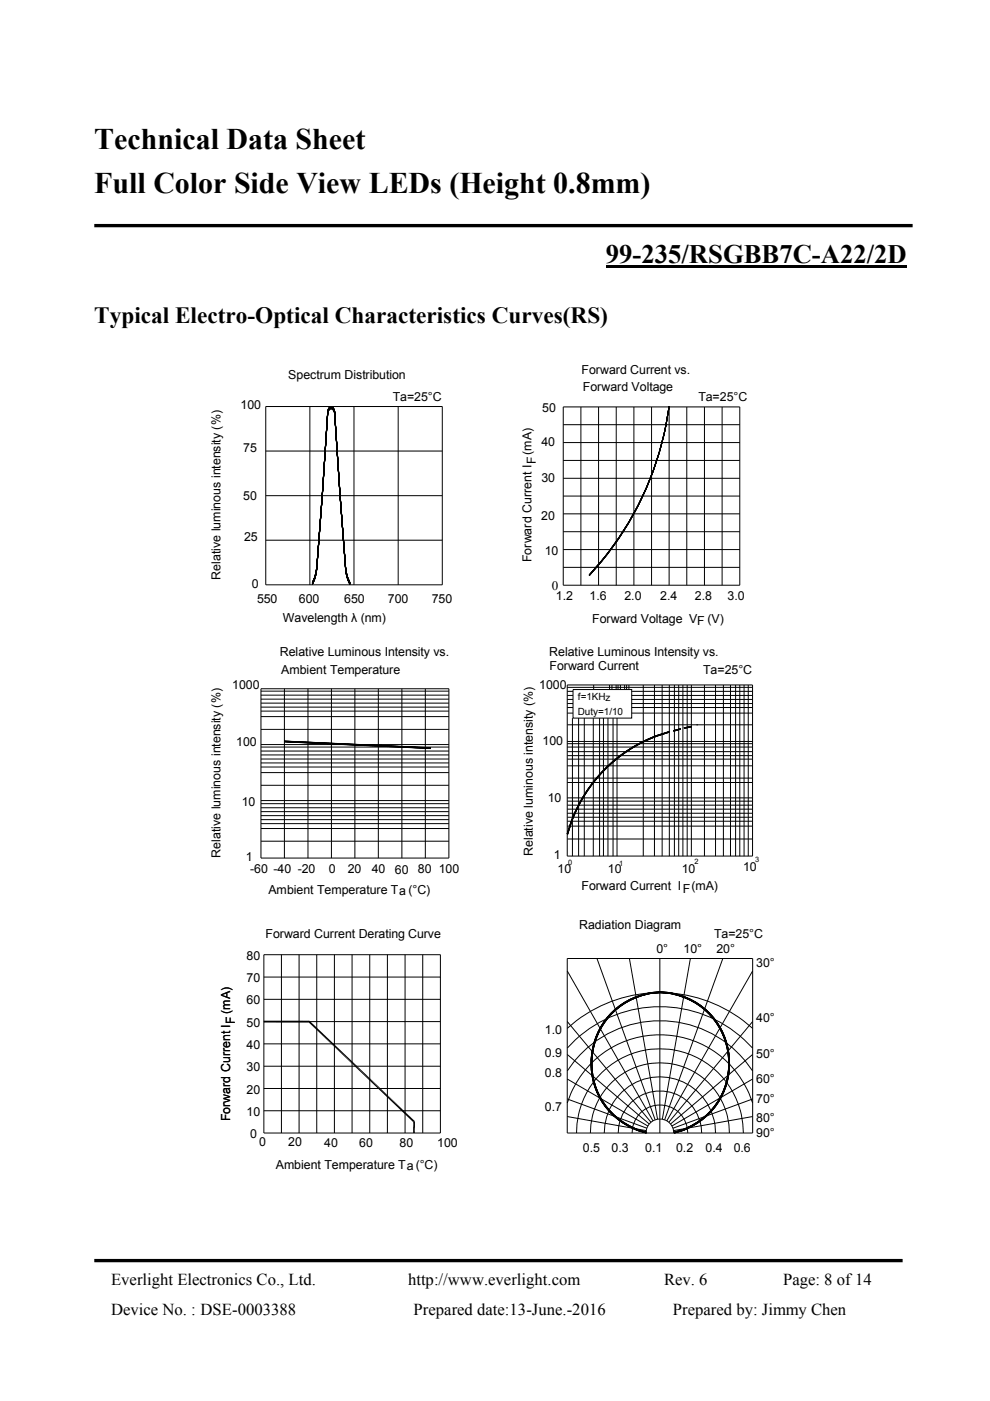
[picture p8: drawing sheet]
<svg xmlns="http://www.w3.org/2000/svg" width="210mm" height="297mm" viewBox="0 0 210 297" stroke-linecap="round" stroke-linejoin="round" font-family="sans-serif">
<path d="M128.5 56.3h63.8v.5h-63.8z" fill="#000"/>
<path d="M20 47.8h173.6M20 267.3h171.5" fill="none" stroke="#000" stroke-width=".71" stroke-linecap="butt"/>
<g fill="none" stroke="#000" stroke-width=".21">
<path d="M56.4 95.6h37.4M56.4 86.2h37.4v37.8h-37.4zM65.7 86.2v37.8M69.5 87.5a1.13 1.13 0 0 1 .8-1.3 1.31 1.31 0 0 1 .7 1.3M69.5 87.5a1.11 1.11 0 0 1 .9-1.2 1.35 1.35 0 0 1 .6 1.2M69.5 87.6a1.24 1.24 0 0 1 .7-1.3 1.19 1.19 0 0 1 .8 1.3M69.5 87.6a1.2 1.2 0 0 1 .7-1.3 1.21 1.21 0 0 1 .8 1.3M69.5 87.7a1.15 1.15 0 0 1 .8-1.3 1.34 1.34 0 0 1 .7 1.3M69.5 87.7a1.24 1.24 0 0 1 .7-1.3 1.18 1.18 0 0 1 .8 1.3M69.5 87.7a1.22 1.22 0 0 1 .7-1.3 1.22 1.22 0 0 1 .8 1.3M69.5 87.7a1.24 1.24 0 0 1 .7-1.3 1.19 1.19 0 0 1 .8 1.3M69.5 87.8a1.2 1.2 0 0 1 .7-1.3 1.2 1.2 0 0 1 .8 1.3"/>
<path d="M69.5 87.8a1.14 1.14 0 0 1 .8-1.3 1.33 1.33 0 0 1 .7 1.3M69.5 87.8a1.2 1.2 0 0 1 .7-1.3 1.21 1.21 0 0 1 .8 1.3M69.5 87.9a1.13 1.13 0 0 1 .8-1.3 1.31 1.31 0 0 1 .7 1.3M69.5 87.9a1.11 1.11 0 0 1 .9-1.3 1.35 1.35 0 0 1 .6 1.3M69.5 87.9a1.16 1.16 0 0 1 .8-1.3 1.35 1.35 0 0 1 .7 1.3M69.5 88a1.2 1.2 0 0 1 .7-1.4 1.21 1.21 0 0 1 .8 1.4M69.5 88a1.2 1.2 0 0 1 .7-1.3 1.21 1.21 0 0 1 .8 1.3M69.5 87.5l-2.3 32.8-.2 1.1-.7 2.1 .7-2.1 .2-1.1M69.5 87.5l-2.3 32.8M69.5 87.6l-2.3 32.7M69.5 87.6l-2.3 32.8M69.5 87.7l-2.3 32.7"/>
<path d="M69.5 87.7l-2.3 32.8M69.5 87.8l-2.3 32.7M69.5 87.8l-2.3 32.8M69.5 87.9l-2.3 32.7M69.5 87.9l-2.3 32.8M69.5 88l-2.3 32.7M69.5 88l-2.3 32.7-.2 1.1-.7 2.2M71 87.5l2.3 32.8 .5 2.2 .4 1-.4-1-.5-2.2zM71 87.6l2.3 32.7 .5 2.3 .4 1-.4-1-.5-2.3zM71 87.6l2.3 32.8 .5 2.2 .4 1-.4-1-.5-2.2zM71 87.7l2.3 32.7 .5 2.3 .4 1-.4-1-.5-2.3zM71 87.7l2.3 32.8 .5 2.2 .4 1-.4-1-.5-2.2z"/>
<path d="M71 87.8l2.3 32.7 .5 2.2 .4 1.1M71 87.8l2.3 32.8 .5 2.2 .4 1M71 87.8l2.3 32.8 .5 2.2 .4 1-.4-1-.5-2.2zM71 87.9l2.3 32.7 .5 2.3 .4 1-.4-1-.5-2.2zM71 87.9l2.3 32.8 .5 2.2 .4 1.1-.4-1.1-.5-2.2zM75.1 86.2v37.8M84.5 86.2v37.8M119.5 90h37.4M119.5 97.6h37.4M119.5 86.3h37.4v37.8h-37.4zM119.5 93.8h37.4M123.2 86.3v37.8"/>
<path d="M127 86.3v37.8M130.7 86.3v37.8M134.5 86.3v37.8M138.2 86.3v37.8M141.9 86.3v37.8M141.9 86.1a65.5 65.5 0 0 1-16.9 35.8M141.9 86.1a65.3 65.3 0 0 1-16.9 35.8 65.6 65.6 0 0 0 16.9-35.8zM141.9 86.2a65.5 65.5 0 0 1-16.9 35.8M141.9 86.2a65.6 65.6 0 0 1-16.9 35.8M141.9 86.3a65.5 65.5 0 0 1-16.9 35.7M141.9 86.3a65.6 65.6 0 0 1-16.9 35.8M145.7 86.3v37.8"/>
<path d="M149.4 86.3v37.8M153.2 86.3v37.8M56.4 114.5h37.4M56.4 105.1h37.4M119.5 105.2h37.4M119.5 112.7h37.4M119.5 101.4h37.4M119.5 108.9h37.4M119.5 116.5h37.4M67.2 120.3l-.2 1.2-.7 2.1 .7-2.1zM67.2 120.4l-.2 1.1-.7 2.1 .7-2.1 .2-1.1M67.2 120.4l-.2 1.2-.7 2.1 .7-2.1z"/>
<path d="M67.2 120.5l-.2 1.1-.7 2.1M67.2 120.5l-.2 1.1-.7 2.2M67.2 120.5l-.2 1.2-.7 2.1M67.2 120.6l-.2 1.1-.7 2.1M67.2 120.6l-.2 1.1-.7 2.2M67.2 120.6l-.2 1.2-.7 2.1M67.2 120.6l-.2 1.2-.7 2.1 .7-2.1 .2-1.1M67.2 120.7l-.2 1.1-.7 2.2M67.2 120.5l2.3-32.7a1.2 1.2 0 0 1 .7-1.3 1.2 1.2 0 0 1 .8 1.3l2.3 32.7 .5 2.3 .4 1M119.5 120.3h37.4M55.4 146h39.8v35.9h-39.8zM55.4 146.5h39.8"/>
<path d="M55.4 147.4h39.8M55.4 148.2h39.8M55.4 149.1h39.8M55.4 149.9h39.8M55.4 150.8h39.8M55.4 158.4h39.8M55.4 159.2h39.8M55.4 154.6h39.8M55.4 151.9h39.8M55.4 157.9h39.8M60.3 146v35.9M60.3 157.1l31.1 1.5"/>
<path d="M60.3 157.1l31.1 1.6M60.3 157.3l31.1 1.4M65.3 146v35.9M70.3 146v35.9M75.3 146v35.9M80.2 146v35.9M85.2 146v35.9M90.2 146v35.9M120.3 146.6h1.2M120.3 145.2h39.3v36.3h-39.3zM120.3 147.4h1.2M120.3 148.3h1.2"/>
<path d="M120.3 149.2h1.2M120.3 150h1.2M120.3 151.2h1.2M120.3 157.2h39.3M120.3 145.7h39.3M120.3 158.4h39.3M120.3 157.7h39.3M120.3 159.4h39.3M121.4 152.3v29.2M121.5 146.2h12.5v6.1h-12.5zM122.7 152.3v29.2M123.9 152.3v29.2"/>
<path d="M125.8 152.3v29.2M125.9 145.2v1M127.2 152.3v29.2M128 152.3v29.2M128.9 152.3v29.2M129.3 145.2v1M129.8 145.2v1M130 152.3v29.2M130.7 145.2v1M130.9 152.3v29.2M131.1 145.2v1M131.6 145.2v1"/>
<path d="M132.5 145.2v1M132.9 145.2v1M133.4 145.2v1M134 146.6h25.6M134 147.4h25.6M134 148.3h25.6M134 149.2h25.6M134 150h25.6M134 151.2h25.6M136.4 145.2v36.3M138.8 145.2v36.3M140.4 145.2v36.3"/>
<path d="M142 145.2v36.3M142 155.2a30.9 30.9 0 0 0-21.7 21.7M142 155.1a30.8 30.8 0 0 0-21.7 21.7 30.7 30.7 0 0 1 21.7-21.7 30.8 30.8 0 0 0-21.7 21.7M142 155.2a30.9 30.9 0 0 0-21.6 21.7 30.8 30.8 0 0 1 21.6-21.7M142.9 155l1.5-.4-1.5 .4M143 145.2v36.3M144 145.2v36.3M144.4 154.5l-1.6 .4M144.8 145.2v36.3M145.1 154.3l1.5-.3-1.5 .4M145.8 145.2v36.3M146.6 145.2v36.3"/>
<path d="M146.6 154.1l-1.5 .3M149.4 145.2v36.3M151.8 145.2v36.3M153.4 145.2v36.3M154.9 145.2v36.3M156 145.2v36.3M156.9 145.2v36.3M157.8 145.2v36.3M158.7 145.2v36.3M159.6 153.7h-39.3M55.4 170.4h39.8M55.4 171.3h39.8"/>
<path d="M55.4 172.1h39.8M55.4 172.9h39.8M55.4 173.8h39.8M55.4 174.6h39.8M55.4 178.4h39.8M55.4 175.7h39.8M55.4 169.7h39.8M55.4 160.1h39.8M55.4 160.9h39.8M55.4 161.8h39.8M55.4 162.6h39.8M55.4 166.5h39.8"/>
<path d="M55.4 163.8h39.8M120.3 169.2h39.3M120.3 175.2h39.3M120.3 177.9h39.3M120.3 174.1h39.3M120.3 173.3h39.3M120.3 172.4h39.3M120.3 171.6h39.3M120.3 170.7h39.3M120.3 169.9h39.3M120.3 165.9h39.3M120.3 161h39.3"/>
<path d="M120.3 160.2h39.3M120.3 165h39.3M120.3 162.4h39.3M128.3 163.2a30.4 30.4 0 0 1 13.7-8 30.8 30.8 0 0 0-21.6 21.7 30.9 30.9 0 0 1 7.9-13.7zM56 216.6h37.4M56 211.9h37.4M56 207.2h37.4M56 202.4h37.4v37.8h-37.4zM59.7 202.4v37.8M63.4 202.4v37.8M67.2 202.4v37.8M70.9 202.4v37.8"/>
<path d="M74.7 202.4v37.8M78.4 202.4v37.8M82.2 202.4v37.8M85.9 202.4v37.8M89.7 202.4v37.8M120.3 203.2h39.3v37h-39.3zM120.3 216.6l17.8 21.3M120.3 205.8l18.2 31.8M120.3 218a29.3 29.3 0 0 1 39.3 0M126.6 203.2l12.4 34.2M129.7 214.8a14.5 14.5 0 0 1 24.5 7.5 15 15 0 0 1-11.3 17.9 2.95 2.95 0 0 0-2.9-3 2.95 2.95 0 0 0-3 3 15.1 15.1 0 0 1-7.3-25.4zM133.5 203.2l6 34.1"/>
<path d="M140 203.2v37M146.4 203.2l-5.9 34.1M153.3 203.2l-12.3 34.2M159.6 205.8l-18.2 31.8M159.6 216.6l-17.7 21.3M56 235.5h37.4M56 230.8h37.4M56 226.1h37.4M56 221.3h37.4M120.3 223.6l17.4 14.7M120.3 233l16.9 6.2M120.3 236.7l16.8 3"/>
<path d="M120.3 233.9a20.6 20.6 0 0 1 19.7-14.5 20.6 20.6 0 0 1 19.6 14.5M120.3 227.1a23.5 23.5 0 0 1 39.3 0M120.3 222.2a26.4 26.4 0 0 1 39.3 0M120.3 228.8l17.1 9.9M159.6 228.8l-17.1 9.9M159.6 233l-16.9 6.2M159.6 223.6l-17.4 14.7M159.6 236.7l-16.7 3M122.3 240.2a17.7 17.7 0 0 1 17.7-17.8 17.7 17.7 0 0 1 17.7 17.8M125.2 240.2a14.7 14.7 0 0 1 14.8-14.9 14.7 14.7 0 0 1 14.7 14.9M128.2 240.2a11.8 11.8 0 0 1 11.8-11.9 11.8 11.8 0 0 1 11.8 11.9M131.1 240.2a8.8 8.8 0 0 1 8.9-8.9 8.8 8.8 0 0 1 8.8 8.9"/>
<path d="M134.1 240.2a5.9 5.9 0 0 1 5.9-5.9 5.9 5.9 0 0 1 5.9 5.9M137 240.2a15.1 15.1 0 0 1-11.6-16.2 15.1 15.1 0 0 1 14.6-13.6 15.1 15.1 0 0 1 14.5 13.6 15.1 15.1 0 0 1-11.6 16.2M137 240.1a15.1 15.1 0 0 1-11.6-16.2 15.1 15.1 0 0 1 14.6-13.5 15.1 15.1 0 0 1 14.5 13.5 15.1 15.1 0 0 1-11.6 16.2M137 240.1a15.1 15.1 0 0 1-11.6-16.2 15.1 15.1 0 0 1 14.6-13.6 15.1 15.1 0 0 1 14.5 13.6 15.1 15.1 0 0 1-11.6 16.2M137.1 240.2a15.1 15.1 0 0 1-11.6-16.1 15.1 15.1 0 0 1 14.5-13.6 15.1 15.1 0 0 1 14.5 13.5 15.1 15.1 0 0 1-11.5 16.2M137.1 240.2a15.1 15.1 0 0 1-11.6-16.2 15.1 15.1 0 0 1 14.5-13.6 15.1 15.1 0 0 1 14.5 13.6 15.1 15.1 0 0 1-11.5 16.2M137.1 240.1a15.1 15.1 0 0 1-11.6-16.2 15.1 15.1 0 0 1 14.5-13.5 15.1 15.1 0 0 1 14.6 13.5 15.1 15.1 0 0 1-11.6 16.2M137.1 240.1a15.1 15.1 0 0 1-11.6-16.2 15.1 15.1 0 0 1 14.5-13.6 15.1 15.1 0 0 1 14.6 13.6 15.1 15.1 0 0 1-11.6 16.2M137.1 240.2a15 15 0 0 1-11.4-17 15 15 0 0 1 16.2-12.6 15.1 15.1 0 0 1 12.8 14.3 15.1 15.1 0 0 1-11.7 15.3M137.1 240.2a15.1 15.1 0 0 1-11.5-16.2 15.1 15.1 0 0 1 14.5-13.6 15.1 15.1 0 0 1 14.5 13.6 15.1 15.1 0 0 1-11.6 16.2M137.1 240.1a15.1 15.1 0 0 1-11.5-16.2 15.1 15.1 0 0 1 14.5-13.5 15.1 15.1 0 0 1 14.5 13.5 15.1 15.1 0 0 1-11.6 16.2M137.1 240.1a15.1 15.1 0 0 1-11.5-16.2 15.1 15.1 0 0 1 14.5-13.6 15.1 15.1 0 0 1 14.5 13.6 15.1 15.1 0 0 1-11.6 16.2"/>
<path d="M137.2 240.2a15.1 15.1 0 0 1-11.6-16.2 15.1 15.1 0 0 1 14.5-13.5 15.1 15.1 0 0 1 14.6 13.6 15.1 15.1 0 0 1-11.6 16.1M137.2 240.2a15.1 15.1 0 0 1-11.6-16.2 15.1 15.1 0 0 1 14.5-13.6 15.1 15.1 0 0 1 14.6 13.6 15.1 15.1 0 0 1-11.6 16.2M137.2 240.1a15.1 15.1 0 0 1-11.6-16.2 15.1 15.1 0 0 1 14.5-13.5 15.1 15.1 0 0 1 14.6 13.5 15.1 15.1 0 0 1-11.6 16.2M137.2 240.1a15.1 15.1 0 0 1-11.6-16.2 15.1 15.1 0 0 1 14.5-13.6 15.1 15.1 0 0 1 14.6 13.6 15.1 15.1 0 0 1-11.6 16.2"/>
</g>
<path d="M56 216.6h9.6M87.8 237.7v2.5" fill="none" stroke="#000" stroke-width=".38"/>
<path d="M65.5 216.8l22.5 20.9-.4 .2zM65.6 216.4l22.4 21.3-22.5-20.9z" fill="#000"/>
<g font-size="6.3">
<text x="20" y="31.5">Technical Data Sheet</text>
<text x="20" y="40.9">Full Color Side View LEDs (Height 0.8mm)</text>
</g>
<text font-size="5.7" x="128.5" y="55.7">99-235/RSGBB7C-A22/2D</text>
<text font-size="4.9" x="20" y="68.6">Typical Electro-Optical Characteristics Curves(RS)</text>
<g font-size="3.5">
<text x="23.6" y="272.4">Everlight Electronics Co., Ltd.</text>
<text x="86.6" y="272.4">http://www.everlight.com</text>
<text x="140.8" y="272.4">Rev. 6</text>
<text x="166.1" y="272.4">Page: 8 of 14</text>
<text x="23.6" y="278.7">Device No. : DSE-0003388</text>
<text x="87.7" y="278.7">Prepared date:13-June.-2016</text>
<text x="142.7" y="278.7">Prepared by: Jimmy Chen</text>
</g>
<text font-size="2.8" x="117" y="125.2">0</text>
<g font-size="2.6">
<text x="61.2" y="80.3">Spectrum Distribution</text>
<text x="123.4" y="79.3">Forward Current vs.</text>
<text x="123.6" y="82.8">Forward Voltage</text>
<text x="51" y="86.7">100</text>
<text x="83.3" y="85.1">Ta=25°C</text>
<text x="115" y="87.3">50</text>
<text x="148.1" y="85">Ta=25°C</text>
<text x="51.6" y="95.9">75</text>
<text x="114.8" y="94.6">40</text>
<text x="112.8" y="96.4" transform="rotate(-90 112.8 96.4)">(mA)</text>
<text x="113.7" y="98.4" transform="rotate(-90 113.7 98.4)">F</text>
<text x="51.6" y="105.9">50</text>
<text x="114.8" y="102.3">30</text>
<text x="114.8" y="110.2">20</text>
<text x="51.8" y="114.7">25</text>
<text x="112.8" y="119.2" transform="rotate(-90 112.8 119.2)">Forward Current I</text>
<text x="115.6" y="117.6">10</text>
<text x="46.8" y="122.9" transform="rotate(-90 46.8 122.9)">Relative luminous intensity (%)</text>
<text x="53.4" y="124.6">0</text>
<text x="54.5" y="127.9">550</text>
<text x="60" y="131.8">Wavelength λ (nm)</text>
<text x="63.4" y="127.9">600</text>
<text x="73" y="127.9">650</text>
<text x="82.3" y="128">700</text>
<text x="91.6" y="128">750</text>
<text x="117.9" y="127.1">1.2</text>
<text x="125.1" y="127.1">1.6</text>
<text x="132.4" y="127.1">2.0</text>
<text x="140" y="127.1">2.4</text>
<text x="147.4" y="127.1">2.8</text>
<text x="154.3" y="127.1">3.0</text>
<text x="125.6" y="132">Forward Voltage VF (V)</text>
<text x="59.4" y="139.1">Relative Luminous Intensity vs.</text>
<text x="59.7" y="143">Ambient Temperature</text>
<text x="116.5" y="139.1">Relative Luminous Intensity vs.</text>
<text x="116.6" y="142">Forward Current</text>
<text x="149.1" y="143">Ta=25°C</text>
<text x="49.3" y="146.1">1000</text>
<text x="114.4" y="146">1000</text>
<text x="50.1" y="158.2">100</text>
<text x="115.1" y="158.1">100</text>
<text x="51.3" y="171">10</text>
<text x="116.2" y="170.1">10</text>
<text x="46.8" y="181.8" transform="rotate(-90 46.8 181.8)">Relative luminous intensity (%)</text>
<text x="52.1" y="182.6">1</text>
<text x="53" y="185.2">-60 -40 -20</text>
<text x="69.7" y="185.2">0</text>
<text x="73.7" y="185.2">20</text>
<text x="78.9" y="185.2">40</text>
<text x="83.8" y="185.3">60</text>
<text x="88.6" y="185.2">80</text>
<text x="93.1" y="185.2">100</text>
<text x="113" y="181.5" transform="rotate(-90 113 181.5)">Relative luminous intensity (%)</text>
<text x="117.5" y="182.2">1</text>
<text x="118.3" y="185">10</text>
<text x="128.9" y="185">10</text>
<text x="144.6" y="185">10</text>
<text x="157.6" y="184.7">10</text>
<text x="56.9" y="189.5">Ambient Temperature Ta (°C)</text>
<text x="123.3" y="188.6">Forward Current IF(mA)</text>
<text x="122.9" y="196.9">Radiation Diagram</text>
<text x="52.3" y="203.5">80</text>
<text x="56.3" y="198.8">Forward Current Derating Curve</text>
<text x="139.2" y="202.1">0°</text>
<text x="145" y="202.1">10°</text>
<text x="151.4" y="198.9">Ta=25°C</text>
<text x="152" y="202.1">20°</text>
<text x="52.3" y="208.2">70</text>
<text x="160.4" y="205.1">30°</text>
<text x="48.9" y="215" transform="rotate(-90 48.9 215)">(mA)</text>
<text x="52.3" y="213">60</text>
<text x="49.8" y="217" transform="rotate(-90 49.8 217)">F</text>
<text x="52.3" y="217.7">50</text>
<text x="115.6" y="219.2">1.0</text>
<text x="160.4" y="216.8">40°</text>
<text x="52.3" y="227.1">30</text>
<text x="52.3" y="222.4">40</text>
<text x="115.6" y="224.1">0.9</text>
<text x="160.4" y="224.4">50°</text>
<text x="52.3" y="231.9">20</text>
<text x="115.6" y="228.4">0.8</text>
<text x="160.4" y="229.6">60°</text>
<text x="160.4" y="233.8">70°</text>
<text x="48.9" y="237.7" transform="rotate(-90 48.9 237.7)">Forward Current I</text>
<text x="52.3" y="236.6">10</text>
<text x="115.6" y="235.6">0.7</text>
<text x="160.4" y="237.8">80°</text>
<text x="53.1" y="241.3">0</text>
<text x="54.9" y="243">0</text>
<text x="61.2" y="243">20</text>
<text x="68.8" y="243.2">40</text>
<text x="76.2" y="243.2">60</text>
<text x="84.8" y="243.2">80</text>
<text x="92.8" y="243.2">100</text>
<text x="123.6" y="244.3">0.5</text>
<text x="129.7" y="244.3">0.3</text>
<text x="136.9" y="244.3">0.1</text>
<text x="143.4" y="244.3">0.2</text>
<text x="149.6" y="244.3">0.4</text>
<text x="155.6" y="244.3">0.6</text>
<text x="160.4" y="241">90°</text>
<text x="58.5" y="247.9">Ambient Temperature Ta(°C)</text>
</g>
<g font-size="2.1">
<text x="122.6" y="148.5">f=1KHz</text>
<text x="122.6" y="151.5">Duty=1/10</text>
</g>
<g font-size="1.6">
<text x="120.5" y="183.4">0</text>
<text x="131.3" y="183.6">1</text>
<text x="147.3" y="183.2">2</text>
<text x="160.2" y="182.8">3</text>
</g>
</svg>
